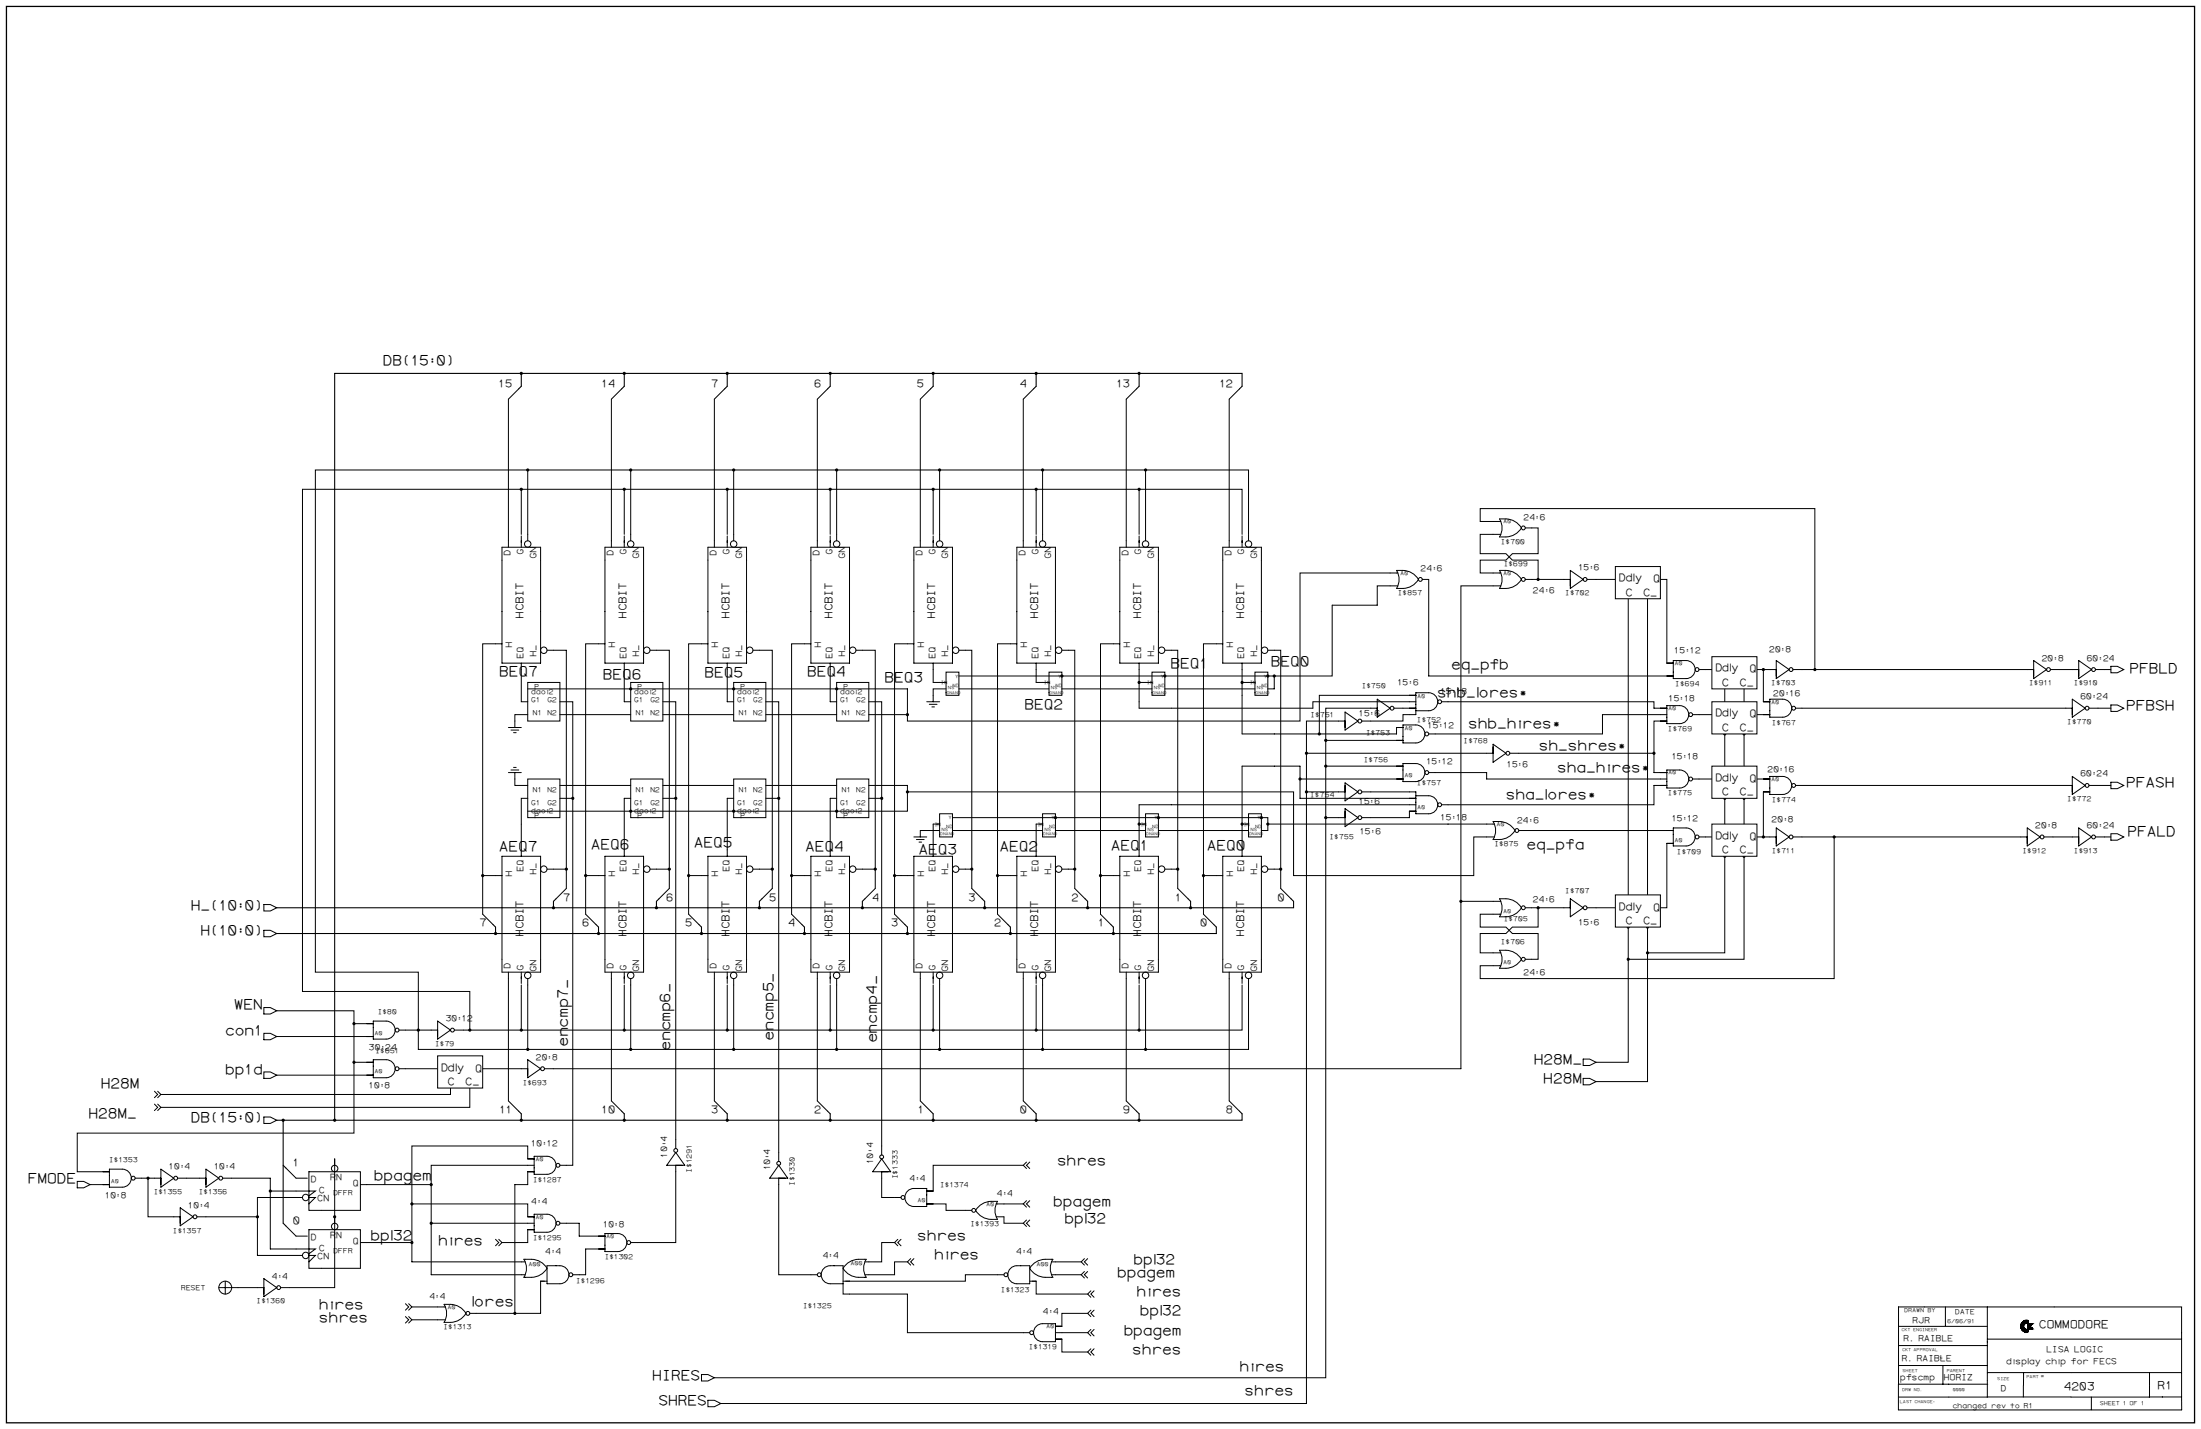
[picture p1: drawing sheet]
<svg xmlns="http://www.w3.org/2000/svg" width="1189mm" height="772mm" viewBox="0 0 1189 772" stroke-linecap="round" stroke-linejoin="round" font-family="sans-serif">
<path d="M3 3h1182v765h-1182z" fill="#fff" stroke="#fff" stroke-width=".54"/>
<path d="M3 3h1182v765h-1182z" fill="none" stroke="#000" stroke-width=".7"/>
<g fill="#000" stroke="#000" stroke-width=".54">
<circle cx="281" cy="202" r=".6"/>
<circle cx="337" cy="202" r=".6"/>
<circle cx="393" cy="202" r=".6"/>
<circle cx="448" cy="202" r=".6"/>
<circle cx="504" cy="202" r=".6"/>
<circle cx="560" cy="202" r=".6"/>
<circle cx="615" cy="202" r=".6"/>
<circle cx="285" cy="254" r=".6"/>
<circle cx="341" cy="254" r=".6"/>
<circle cx="396" cy="254" r=".6"/>
<circle cx="452" cy="254" r=".6"/>
<circle cx="507" cy="254" r=".6"/>
<circle cx="563" cy="254" r=".6"/>
<circle cx="619" cy="254" r=".6"/>
<circle cx="281" cy="264" r=".6"/>
<circle cx="337" cy="264" r=".6"/>
<circle cx="393" cy="264" r=".6"/>
<circle cx="448" cy="264" r=".6"/>
<circle cx="504" cy="264" r=".6"/>
<circle cx="560" cy="264" r=".6"/>
<circle cx="615" cy="264" r=".6"/>
<circle cx="831" cy="313" r=".6"/>
<circle cx="341" cy="372" r=".6"/>
<circle cx="396" cy="372" r=".6"/>
<circle cx="452" cy="372" r=".6"/>
<circle cx="573" cy="365" r=".6"/>
<circle cx="615" cy="368" r=".6"/>
<circle cx="629" cy="365" r=".6"/>
<circle cx="671" cy="368" r=".6"/>
<circle cx="685" cy="365" r=".6"/>
<circle cx="688" cy="365" r=".6"/>
<circle cx="952" cy="362" r=".6"/>
<circle cx="980" cy="362" r=".6"/>
<circle cx="490" cy="386" r=".6"/>
<circle cx="712" cy="396" r=".6"/>
<circle cx="716" cy="400" r=".6"/>
<circle cx="931" cy="396" r=".6"/>
<circle cx="942" cy="396" r=".6"/>
<circle cx="705" cy="407" r=".6"/>
<circle cx="716" cy="414" r=".6"/>
<circle cx="893" cy="407" r=".6"/>
<circle cx="309" cy="431" r=".6"/>
<circle cx="341" cy="438" r=".6"/>
<circle cx="365" cy="431" r=".6"/>
<circle cx="396" cy="438" r=".6"/>
<circle cx="420" cy="431" r=".6"/>
<circle cx="452" cy="438" r=".6"/>
<circle cx="476" cy="431" r=".6"/>
<circle cx="490" cy="428" r=".6"/>
<circle cx="702" cy="421" r=".6"/>
<circle cx="705" cy="428" r=".6"/>
<circle cx="931" cy="431" r=".6"/>
<circle cx="942" cy="431" r=".6"/>
<circle cx="570" cy="441" r=".6"/>
<circle cx="615" cy="445" r=".6"/>
<circle cx="626" cy="441" r=".6"/>
<circle cx="671" cy="445" r=".6"/>
<circle cx="681" cy="441" r=".6"/>
<circle cx="685" cy="445" r=".6"/>
<circle cx="716" cy="441" r=".6"/>
<circle cx="952" cy="452" r=".6"/>
<circle cx="990" cy="452" r=".6"/>
<circle cx="261" cy="473" r=".6"/>
<circle cx="306" cy="469" r=".6"/>
<circle cx="316" cy="473" r=".6"/>
<circle cx="361" cy="469" r=".6"/>
<circle cx="372" cy="473" r=".6"/>
<circle cx="417" cy="469" r=".6"/>
<circle cx="427" cy="473" r=".6"/>
<circle cx="473" cy="469" r=".6"/>
<circle cx="483" cy="473" r=".6"/>
<circle cx="525" cy="469" r=".6"/>
<circle cx="539" cy="473" r=".6"/>
<circle cx="580" cy="469" r=".6"/>
<circle cx="594" cy="473" r=".6"/>
<circle cx="636" cy="469" r=".6"/>
<circle cx="650" cy="473" r=".6"/>
<circle cx="692" cy="469" r=".6"/>
<circle cx="931" cy="462" r=".6"/>
<circle cx="942" cy="462" r=".6"/>
<circle cx="299" cy="490" r=".6"/>
<circle cx="354" cy="490" r=".6"/>
<circle cx="410" cy="490" r=".6"/>
<circle cx="466" cy="490" r=".6"/>
<circle cx="532" cy="490" r=".6"/>
<circle cx="587" cy="490" r=".6"/>
<circle cx="643" cy="490" r=".6"/>
<circle cx="789" cy="487" r=".6"/>
<circle cx="831" cy="490" r=".6"/>
<circle cx="268" cy="504" r=".6"/>
<circle cx="323" cy="504" r=".6"/>
<circle cx="379" cy="504" r=".6"/>
<circle cx="434" cy="504" r=".6"/>
<circle cx="490" cy="504" r=".6"/>
<circle cx="546" cy="504" r=".6"/>
<circle cx="601" cy="504" r=".6"/>
<circle cx="879" cy="518" r=".6"/>
<circle cx="879" cy="501" r=".6"/>
<circle cx="890" cy="501" r=".6"/>
<circle cx="890" cy="514" r=".6"/>
<circle cx="191" cy="553" r=".6"/>
<circle cx="226" cy="556" r=".6"/>
<circle cx="254" cy="556" r=".6"/>
<circle cx="281" cy="556" r=".6"/>
<circle cx="337" cy="556" r=".6"/>
<circle cx="393" cy="556" r=".6"/>
<circle cx="448" cy="556" r=".6"/>
<circle cx="504" cy="556" r=".6"/>
<circle cx="560" cy="556" r=".6"/>
<circle cx="615" cy="556" r=".6"/>
<circle cx="191" cy="574" r=".6"/>
<circle cx="285" cy="567" r=".6"/>
<circle cx="341" cy="567" r=".6"/>
<circle cx="396" cy="567" r=".6"/>
<circle cx="452" cy="567" r=".6"/>
<circle cx="507" cy="567" r=".6"/>
<circle cx="563" cy="567" r=".6"/>
<circle cx="619" cy="567" r=".6"/>
<circle cx="153" cy="605" r=".6"/>
<circle cx="181" cy="605" r=".6"/>
<circle cx="281" cy="605" r=".6"/>
<circle cx="337" cy="605" r=".6"/>
<circle cx="393" cy="605" r=".6"/>
<circle cx="448" cy="605" r=".6"/>
<circle cx="504" cy="605" r=".6"/>
<circle cx="560" cy="605" r=".6"/>
<circle cx="615" cy="605" r=".6"/>
<circle cx="80" cy="636" r=".6"/>
<circle cx="233" cy="640" r=".6"/>
<circle cx="139" cy="657" r=".6"/>
<circle cx="146" cy="643" r=".6"/>
<circle cx="181" cy="657" r=".6"/>
<circle cx="222" cy="650" r=".6"/>
<circle cx="222" cy="671" r=".6"/>
<circle cx="233" cy="660" r=".6"/>
<circle cx="278" cy="709" r=".6"/>
</g>
<g fill="none" stroke="#000" stroke-width=".54">
<path d="M275 216v76M330 216v76M386 216v76M441 216v76M497 216v76M553 216v76M608 216v76M664 216v76M285 254v35M341 254v35M396 254v35M452 254v35"/>
<path d="M507 254v35M563 254v35M619 254v35M281 264v25M337 264v25M393 264v25M448 264v25M504 264v25M560 264v25M615 264v25M671 289v-25h-508v271h91v21h-4M674 289v-35h-504v271h56v42h448v-39"/>
<path d="M806 289h-7v10h14l4 3h14v11M806 282h-7v-7h181v87M827 285h4v14h-14l-4 3h-14v7h7M751 309h-49v80h-212v-17h-205M751 316h-7v11h-25v38h-31M771 313v52h133M806 316h-17v261h-495M827 313h17M862 313h10M897 313h3v45h4M879 323v251h-17M890 323v261h-28"/>
<path d="M268 348h-7v125M299 351h7v129M323 348h-7v125M354 351h7v129M379 348h-7v125M410 351h7v129M434 348h-7v125M466 351h7v118M490 348h-7v125M521 351h4v118M546 348h-7v125M577 351h3v118"/>
<path d="M601 348h-7v125M632 351h4v118M657 348h-7v125M688 351h4v118M904 357h6a5 5 0 0 1 5 5 5 5 0 0 1-5 4h-6zM281 362v17h4M302 379h7v250h-3M337 362v17h4M358 379h7v236M393 362v17h3M414 379h6v52h-6M448 362v17h4"/>
<path d="M469 379h7v240M500 379h7M504 362v6h3M511 372h-7v7M518 365h170M518 372h48M560 362v6h3M573 372h49M615 362v6M619 368h-4v14h94v-3h52M629 372h49M671 362v6"/>
<path d="M674 368h-3v28h41M688 365v7h-3M761 375h-49v21h42v-3M782 379h111v3h4M917 362h7M931 372v142h-41M942 372v146h-63M949 362h3v17M952 362h4M973 362h122M1112 362h7M1136 362h4"/>
<path d="M275 393h6M276 394h4M277 396h2M285 386h-7v7M302 386h39M358 386h38M414 386h38M469 386h21M502 380h4M503 382h2M716 400h38M723 389h-18v369h-316"/>
<path d="M740 382h-24v362h-330M758 382h3M761 386h-3v3h-18M897 386h-32v10h-90M897 389h-4v28h4M917 386h7M949 386h3M973 382h143M1133 382h7M275 417h6M276 416h4M277 414h2"/>
<path d="M278 417v7h7M705 407h98M716 414h38M775 417h28v4h94M820 407h73M285 431h-4v31M302 431h7M302 424h39M341 431h-4v31M358 431h7M358 424h38M396 431h-3v31"/>
<path d="M414 424h38M420 431v191M452 431h-4v31M469 424h21v14h-205M469 431h7M490 428h209v45h97v-21h11M507 439h7v13h-7zM702 421h52M705 428h18M740 428h25v11h6a5 5 0 0 0 5-5 5 5 0 0 0-5-4h-6M765 438h-4v3h-21M765 431h-63v-17h-31v48"/>
<path d="M765 434h-150v28M897 424h-4v10h-115M917 421h7M949 421h3M952 428v24M973 424h143M1133 424h7M497 448h10M507 445h-3v17M514 441h171v7h-4M514 448h49M560 445v17"/>
<path d="M570 448h49M626 448h48M685 445h122M716 441h7M806 444h4a10 10 0 0 1 8 4 10 10 0 0 1-8 5h-4a9 9 0 0 0 0-9zM820 448h80M900 455v35h-3M921 452h3M949 452h7M973 452h17M1091 452h-101v76h-191v-7h7M1109 452h10"/>
<path d="M1136 452h4M261 473v21M261 473h10M271 462h21v63h-21zM295 469h11M316 473h11M316 473v21M327 462h21v63h-21zM351 469h10M372 473h10M372 473v21M382 462h21v63h-21z"/>
<path d="M407 469h10M427 473h11M427 473v21M438 462h21v63h-21zM462 469h11M473 469v11M483 473h10M483 473v21M493 462h21v63h-21zM518 469h7v11M539 473h10M539 473v21"/>
<path d="M549 462h21v63h-21zM573 469h7M580 469v11M594 473h11M594 473v21M605 462h21v63h-21zM629 469h7M636 469v11M650 473h10M650 473v21M660 462h21v63h-21zM685 469h7"/>
<path d="M692 469v11M789 487h17M806 494h-7v7h14l4 3h14v14h-4M827 490h17M831 490v11h-14l-4 3h-14v10h7M862 490h10M275 525v69M281 525v6M281 532v24M285 528v39M330 525v69M337 525v6"/>
<path d="M337 532v24M341 528v39M386 525v69M393 525v6M393 532v24M396 528v39M441 525v69M448 525v6M448 532v24M452 528v39M497 525v69M504 525v6"/>
<path d="M504 532v24M507 528v39M553 525v69M560 525v6M560 532v24M563 528v39M608 525v69M615 525v6M615 532v24M619 528v39M664 525v69M671 532v24h-417"/>
<path d="M671 525v6M149 546h42v66h-149v21h14M149 560h49M191 553h7M219 556h14M191 574h7M219 577h17M261 577h24M285 572l7 5-7 5zM149 580h49M243 587v4h-156M254 587v11h-167"/>
<path d="M49 640h7M76 636h4M83 636h-3v21h14M101 636h7M125 636h21v38h14M181 626v69h-25M198 640h35M285 626v-7h-63v62h59M285 629h-52v59h48M285 633v7h-7v69M365 633v38h-21M420 640v48h18"/>
<path d="M476 636v11h7M553 629h-49v14M111 657h28M146 643h14M160 647h-21v31h21M222 650h63v7M504 650h7v3h10M542 657v3h11M542 650h11M198 671h24M233 660h52M285 664v7h-14"/>
<path d="M306 660h7v7h10M323 674h-7v14h-3M483 671h-7v10h-7M129 695h10M292 692v17h-35M459 699h31v21h63M490 681h-7v7h-14M539 688h-18v4h-62M560 692v7h27M570 681h14M570 688h14M222 706h14"/>
<path d="M222 713h14M573 720h14M587 709h-14v7M1025 706h153v55h-153zM1025 716h48M1050 706v10M1073 706v48M1091 716h2v3v-2v2v-2l2 1v1h-1h-1v-1l1 1M1091 715l1 2v-2v3v-4v4M1091 717l1-2v3v-3v3v-4v4M1092 718v-4v4M1092 716v-2v4"/>
<path d="M1092 714v4M1092 714h1l-1 4 1-4-1 5 1-3v3v-2v2v-2v2v-2v2v-2v2l1-1v1v-1v1v-1v1v-1v1v-1l1 1v-1v1v-1v1v-1v1v-1l-1 1v-1v1v-1v1v-1M1093 713l-1 6v-5v5v-1v-4v4M1093 717v2v-2v2v-1l1 1v-1v1v-1v1v-1v1v-1v1l1-1v1M1093 713l-2 2 1 1v-1v2l1 2-1-2M1093 713v2M1093 715v-2v3M1093 715v-2v2M1094 715l-1-2v2M1094 714h.1M1094 718h1M1095 713v1v-1v1v-1v1v-1v1h-1v-1v1l1-1v1l-1-1v1v-1v1v-1v1v-1v1v-1l-1 2"/>
<path d="M1095 713v1M1095 713v1v-1l-1 1v-1v1v-1v1v-1v2l-1-2v2v-2v2l2-1M1095 715h3l-2 1h-1zM1095 716h1l2 1h-3zM1095 713a3 3 0 0 0-4 3 3 3 0 0 0 4 3M1095 714a1.7 1.7 0 0 0-2 2 1.7 1.7 0 0 0 2 2v1M1095 713h-2v2v-2v3v-2v5M1095 715h2M1095 717h3M1095 715v1M1096 715v1M1096 716v1v-1v1v-1l-1 1v-1v1"/>
<path d="M1096 716v1v-1v1h1M1096 715v1h1M1096 715h2l-1 1M1096 716l-1 1h2h-2h2h-2h3h-1M1096 715v1h-1h2M1097 715v1M1097 715h-2M1097 715h.1M1098 715h.1M573 723v7h14M1025 726h48M1025 737h48"/>
<path d="M1049 737v10M1073 723h105M1025 747h48M1073 741h105M1093 741v13M1129 754v7M1161 741v13M1178 754h-153"/>
<circle cx="916" cy="362" r="1"/>
<circle cx="777" cy="434" r="1"/>
<circle cx="819" cy="448" r="1"/>
<circle cx="294" cy="469" r="1.7"/>
<circle cx="349" cy="469" r="1.7"/>
<circle cx="405" cy="469" r="1.7"/>
<circle cx="460" cy="469" r="1.7"/>
<circle cx="516" cy="469" r="1.7"/>
<circle cx="572" cy="469" r="1.7"/>
<circle cx="627" cy="469" r="1.7"/>
<circle cx="683" cy="469" r="1.7"/>
<circle cx="285" cy="527" r="1.7"/>
<circle cx="341" cy="527" r="1.7"/>
<circle cx="396" cy="527" r="1.7"/>
<circle cx="452" cy="527" r="1.7"/>
<circle cx="507" cy="527" r="1.7"/>
<circle cx="563" cy="527" r="1.7"/>
<circle cx="619" cy="527" r="1.7"/>
<circle cx="674" cy="527" r="1.7"/>
<circle cx="293" cy="577" r="1"/>
</g>
<g fill="none" stroke="#000" stroke-width=".58">
<path d="M281 202v7M337 202v7M393 202v7M448 202v7M504 202v7M560 202v7M615 202v7M671 209v-7h-490v403M299 487v3M354 487v3M410 487v3M466 487v3"/>
<path d="M532 487v3M587 487v3M643 487v3M699 487v3h-550M268 501v3M323 501v3M379 501v3M434 501v3M490 501v3M546 501v3M601 501v3M657 501v3h-508"/>
<path d="M149 605h32M153 605v55M281 601v4M337 601v4M393 601v4M448 601v4M504 601v4M560 601v4M615 601v4M671 601v4h-490"/>
</g>
<path d="M924 355h25v17h-25z" fill="#fff" stroke="#000" stroke-width=".54"/>
<g fill="none" stroke="#000" stroke-width=".54">
<path d="M327 295h21v63h-21zM330 292v3M337 289v6M341 289v3M382 295h21v63h-21zM386 292v3M393 289v6M396 289v3M438 295h21v63h-21zM441 292v3M448 289v6M452 289v3"/>
<path d="M605 295h21v63h-21zM608 292v3M615 289v6M619 289v3M660 295h21v63h-21zM664 292v3M671 289v6M674 289v3M806 282h4M806 289h4M810 280h3a10 10 0 0 1 9 5 10 10 0 0 1-9 5h-3a9 9 0 0 0 0-10zM824 285h3"/>
<path d="M751 309h4M751 316h4M754 308h4a10 10 0 0 1 8 5 10 10 0 0 1-8 5h-4a9 9 0 0 0 0-10zM768 313h3M806 309h4M806 316h4M810 308h3a10 10 0 0 1 9 5 10 10 0 0 1-9 5h-3a9 9 0 0 0 0-10zM824 313h3M323 348h4M337 358v4M351 351h3M379 348h3"/>
<path d="M393 358v4M407 351h3M434 348h4M448 358v4M462 351h4M601 348h4M615 358v4M629 351h3M657 348h3M671 358v4M685 351h3M761 375h4"/>
<path d="M761 379h4M778 379h4M761 382h4M765 384h6a5 5 0 0 0 5-5 5 5 0 0 0-5-5h-6v12h-4M379 742h3l4 2-4 2h-3zM382 756h4l3 2-3 2h-4z"/>
<circle cx="341" cy="294" r="1.7"/>
<circle cx="396" cy="294" r="1.7"/>
<circle cx="452" cy="294" r="1.7"/>
<circle cx="619" cy="294" r="1.7"/>
<circle cx="674" cy="294" r="1.7"/>
<circle cx="823" cy="285" r="1"/>
<circle cx="767" cy="313" r="1"/>
<circle cx="823" cy="313" r="1"/>
<circle cx="349" cy="351" r="1.7"/>
<circle cx="405" cy="351" r="1.7"/>
<circle cx="460" cy="351" r="1.7"/>
<circle cx="627" cy="351" r="1.7"/>
<circle cx="683" cy="351" r="1.7"/>
<circle cx="777" cy="379" r="1"/>
</g>
<path d="M872 306h25v17h-25z" fill="#fff" stroke="#000" stroke-width=".54"/>
<g fill="none" stroke="#000" stroke-width=".54">
<path d="M271 295h21v63h-21zM275 292v3M281 289v6M285 289v3M493 295h21v63h-21zM497 292v3M504 289v6M507 289v3M549 295h21v63h-21zM553 292v3M560 289v6M563 289v3"/>
<path d="M844 313h4M848 308l7 5-7 5zM857 313h5M268 348h3M281 358v4M295 351h4M490 348h3M504 358v4M518 351h3M546 348h3M560 358v4M573 351h4"/>
<path d="M959 357l7 5-7 4zM956 362h3M968 362h5M803 407h3M806 402l7 5-7 5zM815 407h5M806 494h4M806 487h4M810 485h3a10 10 0 0 1 9 5 10 10 0 0 1-9 5h-3a9 9 0 0 0 0-10zM824 490h3M844 490h4M848 485l7 5-7 5z"/>
<path d="M857 490h5M806 514h4M810 513h3a10 10 0 0 1 9 5 10 10 0 0 1-9 5h-3a9 9 0 0 0 0-10zM824 518h3M806 521h4M275 594l5 6M330 594l6 6M386 594l5 6M441 594l6 6M497 594l6 6M553 594l5 6M608 594l6 6"/>
<path d="M664 594l5 6M142 603h4l3 2-3 2h-4z"/>
<circle cx="285" cy="294" r="1.7"/>
<circle cx="507" cy="294" r="1.7"/>
<circle cx="563" cy="294" r="1.7"/>
<circle cx="856" cy="313" r="1"/>
<circle cx="294" cy="351" r="1.7"/>
<circle cx="516" cy="351" r="1.7"/>
<circle cx="572" cy="351" r="1.7"/>
<circle cx="967" cy="362" r="1"/>
<circle cx="814" cy="407" r="1"/>
<circle cx="823" cy="490" r="1"/>
<circle cx="856" cy="490" r="1"/>
<circle cx="823" cy="518" r="1"/>
</g>
<path d="M280 600l1 1M336 600l1 1M391 600l2 1M447 600l1 1M503 600l1 1M558 600l2 1M614 600l1 1M669 600l2 1" fill="none" stroke="#000" stroke-width=".58"/>
<path d="M872 483h25v18h-25z" fill="#fff" stroke="#000" stroke-width=".54"/>
<g fill="none" stroke="#000" stroke-width=".54">
<path d="M900 455h4M900 448h4M904 447h6a5 5 0 0 1 5 5 5 5 0 0 1-5 5h-6zM917 452h4"/>
<circle cx="916" cy="452" r="1"/>
</g>
<path d="M924 445h25v17h-25z" fill="#fff" stroke="#000" stroke-width=".54"/>
<g fill="none" stroke="#000" stroke-width=".54">
<path d="M1098 357l7 5-7 4zM1122 357l7 5-7 4zM341 368h17v21h-17zM396 368h18v21h-18zM452 368h17v21h-17zM507 368h4M511 363h7v12h-7zM563 368h3M566 363h7v12h-7zM619 368h3M622 363h7v12h-7zM674 368h4"/>
<path d="M678 363h7v12h-7zM1095 362h3M1107 362h5M1119 362h3M1132 362h4M897 382h3M897 389h3M897 386h3M900 381h7a5 5 0 0 1 5 5 5 5 0 0 1-5 5h-7zM914 386h3M285 421h17v20h-17zM341 421h17v20h-17z"/>
<path d="M396 421h18v20h-18zM452 421h17v20h-17zM563 439h7v13h-7zM619 439h7v13h-7zM674 439h7v13h-7zM493 452h7M495 453h4M496 455h2M497 448v4M560 445h3M615 445h4M671 445h3"/>
<path d="M956 452h3M959 447l7 5-7 5zM968 452h5M1091 452h4M1095 447l7 5-7 5zM1104 452h5M1119 452h3M1122 447l7 5-7 5zM1132 452h4M1140 450h3l4 2-4 2h-3zM580 480l6 5M636 480l6 5"/>
<path d="M692 480l5 5M483 494l6 5M539 494l5 5M594 494l6 5M650 494l5 5M198 560h4M198 553h4M202 551h7a5 5 0 0 1 4 5 5 5 0 0 1-4 5h-7zM215 556h4M233 556h3M236 551l7 5-7 5zM245 556h5"/>
<path d="M855 572h3l4 2-4 1h-3zM855 582h3l4 2-4 2h-3zM118 695h11M122 692v7"/>
<circle cx="1106" cy="362" r="1"/>
<circle cx="1130" cy="362" r="1"/>
<circle cx="913" cy="386" r="1"/>
<circle cx="967" cy="452" r="1"/>
<circle cx="1103" cy="452" r="1"/>
<circle cx="1130" cy="452" r="1"/>
<circle cx="214" cy="556" r="1"/>
<circle cx="244" cy="556" r="1"/>
<circle cx="122" cy="695" r="3"/>
</g>
<path d="M489 499l1 2M544 499l2 2M586 485l1 2M600 499l1 2M642 485l1 2M655 499l2 2M697 485l2 2" fill="none" stroke="#000" stroke-width=".58"/>
<path d="M924 379h25v17h-25z" fill="#fff" stroke="#000" stroke-width=".54"/>
<path d="M433 499l1 2M530 485l2 2" fill="none" stroke="#000" stroke-width=".58"/>
<path d="M525 480l5 5M427 494l6 5" fill="none" stroke="#000" stroke-width=".54"/>
<path d="M924 414h25v17h-25z" fill="#fff" stroke="#000" stroke-width=".54"/>
<path d="M266 499l2 2M300 485l-1 2M322 499l1 2M356 485l-2 2M377 499l2 2M411 485l-1 2M467 485l-1 2" fill="none" stroke="#000" stroke-width=".58"/>
<g fill="none" stroke="#000" stroke-width=".54">
<path d="M285 368h17v21h-17zM306 480l-6 5M361 480l-5 5M417 480l-6 5M473 480l-6 5M261 494l5 5M316 494l6 5M372 494l5 5M142 558h4l3 2-3 1h-4zM142 544h4l3 2-3 1h-4zM365 615v5M365 622l5 7h-10z"/>
<path d="M365 629v4M268 669l1 2-1 2M269 669l2 2-2 2"/>
<circle cx="365" cy="621" r="1"/>
</g>
<path d="M236 570h25v17h-25z" fill="#fff" stroke="#000" stroke-width=".54"/>
<g fill="none" stroke="#000" stroke-width=".54">
<path d="M280 210l-5 6M336 210l-6 6M391 210l-5 6M447 210l-6 6M503 210l-6 6M558 210l-5 6M614 210l-6 6M669 210l-5 6M1140 360h3l4 2-4 1h-3zM744 377l7 5-7 5zM952 379h4M956 377h7a5 5 0 0 1 4 5 5 5 0 0 1-4 5h-7z"/>
<path d="M1119 377l7 5-7 5zM723 389h3M726 384l7 5-7 5zM735 389h5M740 382h4M753 382h5M754 393h4M754 400h4M758 391h7a5 5 0 0 1 4 5 5 5 0 0 1-4 5h-7zM771 396h4M952 386h4M970 382h3"/>
<path d="M1116 382h3M1128 382h5M1140 381h3l4 1-4 2h-3zM754 414h4M758 412h7a5 5 0 0 1 4 5 5 5 0 0 1-4 5h-7zM771 417h4M897 417h3M900 416h7a5 5 0 0 1 5 5 5 5 0 0 1-5 4h-7zM956 419h7a5 5 0 0 1 4 5 5 5 0 0 1-4 5h-7zM1119 419l7 5-7 5zM723 428h3M726 423l7 5-7 4z"/>
<path d="M726 437l7 4-7 5zM735 428h5M754 421h4M897 421h3M897 424h3M914 421h3M952 428h4M952 421h4M970 424h3M1116 424h3M1128 424h5M1140 422h3l4 2-4 2h-3z"/>
<path d="M723 441h3M735 441h5M142 488h4l3 2-3 2h-4zM142 502h4l3 2-3 2h-4zM142 579h4l3 1-3 2h-4zM198 574h4M202 572h7a5 5 0 0 1 4 5 5 5 0 0 1-4 5h-7zM215 577h4M83 596l2 2-2 2M83 589l2 2-2 2M85 596l2 2-2 2M85 589l2 2-2 2"/>
<path d="M198 580h4M476 619v5M42 638h3l4 2-4 1h-3zM56 633h3M56 640h3M59 631h7a5 5 0 0 1 5 5 5 5 0 0 1-5 5h-7zM73 636h3M83 636h4M87 631l7 5-7 5zM96 636h5M108 636h3M111 631l7 5-7 5z"/>
<path d="M120 636h5M154 631l6 5h6M167 633h28v20h-28zM181 626v3M195 640h3M285 626h3M285 633h3M285 629h3M288 624h7a5 5 0 0 1 5 5 5 5 0 0 1-5 5h-7zM302 629h4M420 629l5 7h-9zM420 622v5"/>
<path d="M420 636v4M476 626l5 7h-10zM476 633v3M554 627l-1 2 1 2M556 627l-2 2 2 2M94 657h3M97 652l7 5-7 5zM106 657h5M160 643h10l-3 3M160 647h3M167 647h3l-3 3M181 657v3"/>
<path d="M285 657h3M288 656h7a5 5 0 0 1 5 4 5 5 0 0 1-5 5h-7zM483 647h4M490 643l3-1h7v9h-7a5 5 0 0 1-4-3 5 5 0 0 1 1-5zM500 650h4M500 643h4M521 653h4M528 652a10 10 0 0 1 7-3h4a9 9 0 0 0 0 9h-4a10 10 0 0 1-8-5zM538 650h4M538 657h4M554 659l-1 1 1 2M554 648l-1 2 1 2"/>
<path d="M556 659l-2 1 2 2M556 648l-2 2 2 2M154 662l6 5h6M160 674h10l-3 3M160 678h3M167 678h3l-3 3M167 664h28v21h-28zM195 671h3M283 680h4a10 10 0 0 1 8 5 10 10 0 0 1-8 5h-4a9 9 0 0 0 0-10zM285 664h3M285 660h3M302 660h4"/>
<path d="M323 667h4M323 674h4M327 666h7a5 5 0 0 1 4 5 5 5 0 0 1-4 5h-7zM341 671h3M485 669l-2 2 2 2M487 669l-2 2 2 2M492 680l-2 1 2 2M493 680l-1 1 1 2M586 680l-2 1 2 2M587 680l-1 1 1 2M139 695h3M142 690l7 5-7 5z"/>
<path d="M152 695h4M281 681h3M281 688h3M292 692h3M295 683h7a5 5 0 0 1 5 5 5 5 0 0 1-5 5h-7zM309 688h4M438 688h3M445 685l2-2h8v10h-7a5 5 0 0 1-4-3 5 5 0 0 1 1-5zM455 693v6h4M455 692h4M456 683a10 10 0 0 1 8-3h4a9 9 0 0 0 0 10h-4a10 10 0 0 1-9-5zM467 681h2"/>
<path d="M467 688h2M539 688h3M546 685l2-2h8v10h-7a5 5 0 0 1-4-3 5 5 0 0 1 1-5zM556 692h4M557 683a10 10 0 0 1 7-3h5a9 9 0 0 0 0 10h-5a10 10 0 0 1-8-5zM568 681h2M568 688h2M586 687l-2 1 2 2M587 687l-1 1 1 2M589 697l-2 2 2 1M591 697l-2 2 2 1M219 704l2 2-2 1"/>
<path d="M219 711l2 2-2 1M221 704l1 2-1 1M221 711l1 2-1 1M236 706h4M236 713h4M240 704h3a10 10 0 0 1 9 5 10 10 0 0 1-9 5h-3a9 9 0 0 0 0-10zM254 709h3M553 720h3M559 716l3-1h8v9h-7a5 5 0 0 1-4-2 5 5 0 0 1 0-6zM570 716h3M570 720h3M589 718l-2 2 2 1"/>
<path d="M589 707l-2 2 2 2M591 718l-2 2 2 1M591 707l-2 2 2 2M570 723h3M589 728l-2 2 2 2M591 728l-2 2 2 2"/>
<circle cx="734" cy="389" r="1"/>
<circle cx="752" cy="382" r="1"/>
<circle cx="770" cy="396" r="1"/>
<circle cx="969" cy="382" r="1"/>
<circle cx="1127" cy="382" r="1"/>
<circle cx="770" cy="417" r="1"/>
<circle cx="734" cy="428" r="1"/>
<circle cx="913" cy="421" r="1"/>
<circle cx="969" cy="424" r="1"/>
<circle cx="1127" cy="424" r="1"/>
<circle cx="734" cy="441" r="1"/>
<circle cx="214" cy="577" r="1"/>
<circle cx="72" cy="636" r="1"/>
<circle cx="95" cy="636" r="1"/>
<circle cx="119" cy="636" r="1"/>
<circle cx="181" cy="631" r="1.7"/>
<circle cx="301" cy="629" r="1"/>
<circle cx="420" cy="628" r="1"/>
<circle cx="476" cy="625" r="1"/>
<circle cx="105" cy="657" r="1"/>
<circle cx="165" cy="647" r="1.7"/>
<circle cx="488" cy="647" r="1"/>
<circle cx="526" cy="653" r="1"/>
<circle cx="165" cy="678" r="1.7"/>
<circle cx="181" cy="662" r="1.7"/>
<circle cx="301" cy="660" r="1"/>
<circle cx="340" cy="671" r="1"/>
<circle cx="150" cy="695" r="1"/>
<circle cx="308" cy="688" r="1"/>
<circle cx="442" cy="688" r="1"/>
<circle cx="543" cy="688" r="1"/>
<circle cx="253" cy="709" r="1"/>
<circle cx="557" cy="720" r="1"/>
</g>
<path d="M281 209l-1 1M337 209l-1 1M393 209l-2 1M448 209l-1 1M504 209l-1 1M560 209l-2 1M615 209l-1 1M671 209l-2 1M153 629l1 2M153 660l1 2" fill="none" stroke="#000" stroke-width=".58"/>
<g font-size="7.7">
<text x="207" y="197">DB(15:0)</text>
<text x="686" y="360">BEQ0</text>
<text x="269" y="365">BEQ7</text>
<text x="380" y="366">BEQ5</text>
<text x="436" y="365">BEQ4</text>
<text x="632" y="360">BEQ1</text>
<text x="783" y="361">eq_pfb</text>
<text x="1150" y="363">PFBLD</text>
<text x="325" y="367">BEQ6</text>
<text x="477" y="368">BEQ3</text>
<text x="776" y="376">shb_lores*</text>
<text x="553" y="383">BEQ2</text>
<text x="1148" y="383">PFBSH</text>
<text x="793" y="393">shb_hires*</text>
<text x="831" y="405">sh_shres*</text>
<text x="841" y="417">sha_hires*</text>
<text x="1148" y="425">PFASH</text>
<text x="813" y="431">sha_lores*</text>
<text x="1149" y="452">PFALD</text>
<text x="269" y="459">AEQ7</text>
<text x="319" y="459">AEQ6</text>
<text x="374" y="457">AEQ5</text>
<text x="435" y="459">AEQ4</text>
<text x="496" y="461">AEQ3</text>
<text x="540" y="459">AEQ2</text>
<text x="600" y="459">AEQ1</text>
<text x="652" y="459">AEQ0</text>
<text x="824" y="458">eq_pfa</text>
<text x="103" y="491">H_(10:0)</text>
<text x="108" y="505">H(10:0)</text>
<text x="126" y="545">WEN</text>
<text x="121" y="559">con1</text>
<text x="417" y="562" transform="rotate(-90 417 562)">encmp5_</text>
<text x="473" y="563" transform="rotate(-90 473 563)">encmp4_</text>
<text x="307" y="565" transform="rotate(-90 307 565)">encmp7_</text>
<text x="362" y="567" transform="rotate(-90 362 567)">encmp6_</text>
<text x="828" y="574">H28M_</text>
<text x="121" y="580">bp1d</text>
<text x="54" y="588">H28M</text>
<text x="833" y="585">H28M</text>
<text x="48" y="604">H28M_</text>
<text x="103" y="606">DB(15:0)</text>
<text x="571" y="629">shres</text>
<text x="15" y="639">FMODE</text>
<text x="202" y="637">bpagem</text>
<text x="569" y="651">bpagem</text>
<text x="575" y="661">bpl32</text>
<text x="200" y="669">bpl32</text>
<text x="495" y="670">shres</text>
<text x="236" y="672">hires</text>
<text x="504" y="680">hires</text>
<text x="612" y="682">bpl32</text>
<text x="603" y="689">bpagem</text>
<text x="614" y="700">hires</text>
<text x="172" y="707">hires</text>
<text x="254" y="705">lores</text>
<text x="172" y="714">shres</text>
<text x="615" y="710">bpl32</text>
<text x="607" y="721">bpagem</text>
<text x="611" y="731">shres</text>
<text x="669" y="740">hires</text>
<text x="352" y="745">HIRES</text>
<text x="672" y="753">shres</text>
<text x="355" y="759">SHRES</text>
</g>
<g font-size="6.2">
<text x="1101" y="717">COMMODORE</text>
<text x="1114" y="751">4203</text>
<text x="1165" y="750">R1</text>
</g>
<g font-size="5.8">
<text x="269" y="209">15</text>
<text x="325" y="209">14</text>
<text x="384" y="209">7</text>
<text x="439" y="209">6</text>
<text x="495" y="209">5</text>
<text x="551" y="209">4</text>
<text x="603" y="209">13</text>
<text x="658" y="209">12</text>
<text x="874" y="314">Ddly</text>
<text x="892" y="314">Q</text>
<text x="877" y="322">C</text>
<text x="887" y="322">C_</text>
<text x="282" y="334" transform="rotate(-90 282 334)">HCBIT</text>
<text x="338" y="334" transform="rotate(-90 338 334)">HCBIT</text>
<text x="394" y="334" transform="rotate(-90 394 334)">HCBIT</text>
<text x="449" y="334" transform="rotate(-90 449 334)">HCBIT</text>
<text x="505" y="334" transform="rotate(-90 505 334)">HCBIT</text>
<text x="560" y="334" transform="rotate(-90 560 334)">HCBIT</text>
<text x="616" y="334" transform="rotate(-90 616 334)">HCBIT</text>
<text x="672" y="334" transform="rotate(-90 672 334)">HCBIT</text>
<text x="926" y="362">Ddly</text>
<text x="945" y="363">Q</text>
<text x="930" y="370">C</text>
<text x="939" y="370">C_</text>
<text x="926" y="387">Ddly</text>
<text x="945" y="387">Q</text>
<text x="930" y="395">C</text>
<text x="939" y="395">C_</text>
<text x="926" y="422">Ddly</text>
<text x="945" y="422">Q</text>
<text x="930" y="429">C</text>
<text x="939" y="429">C_</text>
<text x="926" y="453">Ddly</text>
<text x="945" y="453">Q</text>
<text x="930" y="461">C</text>
<text x="939" y="461">C_</text>
<text x="304" y="486">7</text>
<text x="360" y="486">6</text>
<text x="415" y="486">5</text>
<text x="471" y="486">4</text>
<text x="523" y="486">3</text>
<text x="578" y="486">2</text>
<text x="634" y="486">1</text>
<text x="690" y="486">0</text>
<text x="874" y="491">Ddly</text>
<text x="892" y="492">Q</text>
<text x="259" y="500">7</text>
<text x="314" y="500">6</text>
<text x="370" y="500">5</text>
<text x="425" y="500">4</text>
<text x="481" y="500">3</text>
<text x="537" y="500">2</text>
<text x="593" y="500">1</text>
<text x="648" y="500">0</text>
<text x="877" y="499">C</text>
<text x="887" y="499">C_</text>
<text x="282" y="506" transform="rotate(-90 282 506)">HCBIT</text>
<text x="338" y="506" transform="rotate(-90 338 506)">HCBIT</text>
<text x="394" y="506" transform="rotate(-90 394 506)">HCBIT</text>
<text x="449" y="506" transform="rotate(-90 449 506)">HCBIT</text>
<text x="505" y="506" transform="rotate(-90 505 506)">HCBIT</text>
<text x="560" y="506" transform="rotate(-90 560 506)">HCBIT</text>
<text x="616" y="506" transform="rotate(-90 616 506)">HCBIT</text>
<text x="672" y="506" transform="rotate(-90 672 506)">HCBIT</text>
<text x="238" y="578">Ddly</text>
<text x="256" y="579">Q</text>
<text x="242" y="586">C</text>
<text x="251" y="586">C_</text>
<text x="270" y="601">11</text>
<text x="325" y="601">10</text>
<text x="384" y="601">3</text>
<text x="439" y="601">2</text>
<text x="495" y="601">1</text>
<text x="551" y="601">0</text>
<text x="606" y="601">9</text>
<text x="662" y="601">8</text>
<text x="158" y="630">1</text>
<text x="158" y="661">0</text>
</g>
<g font-size="4.8">
<text x="282" y="300" transform="rotate(-90 282 300)">G</text>
<text x="338" y="300" transform="rotate(-90 338 300)">G</text>
<text x="394" y="300" transform="rotate(-90 394 300)">G</text>
<text x="449" y="300" transform="rotate(-90 449 300)">G</text>
<text x="505" y="300" transform="rotate(-90 505 300)">G</text>
<text x="561" y="300" transform="rotate(-90 561 300)">G</text>
<text x="616" y="300" transform="rotate(-90 616 300)">G</text>
<text x="672" y="300" transform="rotate(-90 672 300)">G</text>
<text x="276" y="300" transform="rotate(-90 276 300)">D</text>
<text x="289" y="302" transform="rotate(-90 289 302)">GN</text>
<text x="331" y="300" transform="rotate(-90 331 300)">D</text>
<text x="345" y="302" transform="rotate(-90 345 302)">GN</text>
<text x="387" y="300" transform="rotate(-90 387 300)">D</text>
<text x="401" y="302" transform="rotate(-90 401 302)">GN</text>
<text x="442" y="300" transform="rotate(-90 442 300)">D</text>
<text x="456" y="302" transform="rotate(-90 456 302)">GN</text>
<text x="498" y="300" transform="rotate(-90 498 300)">D</text>
<text x="512" y="302" transform="rotate(-90 512 302)">GN</text>
<text x="554" y="300" transform="rotate(-90 554 300)">D</text>
<text x="567" y="302" transform="rotate(-90 567 302)">GN</text>
<text x="609" y="300" transform="rotate(-90 609 300)">D</text>
<text x="623" y="302" transform="rotate(-90 623 302)">GN</text>
<text x="665" y="300" transform="rotate(-90 665 300)">D</text>
<text x="679" y="302" transform="rotate(-90 679 302)">GN</text>
<text x="276" y="350" transform="rotate(-90 276 350)">H</text>
<text x="332" y="350" transform="rotate(-90 332 350)">H</text>
<text x="388" y="350" transform="rotate(-90 388 350)">H</text>
<text x="443" y="350" transform="rotate(-90 443 350)">H</text>
<text x="499" y="350" transform="rotate(-90 499 350)">H</text>
<text x="554" y="350" transform="rotate(-90 554 350)">H</text>
<text x="610" y="350" transform="rotate(-90 610 350)">H</text>
<text x="666" y="350" transform="rotate(-90 666 350)">H</text>
<text x="282" y="356" transform="rotate(-90 282 356)">EQ</text>
<text x="289" y="355" transform="rotate(-90 289 355)">H_</text>
<text x="338" y="356" transform="rotate(-90 338 356)">EQ</text>
<text x="345" y="355" transform="rotate(-90 345 355)">H_</text>
<text x="394" y="356" transform="rotate(-90 394 356)">EQ</text>
<text x="401" y="355" transform="rotate(-90 401 355)">H_</text>
<text x="449" y="356" transform="rotate(-90 449 356)">EQ</text>
<text x="456" y="355" transform="rotate(-90 456 355)">H_</text>
<text x="505" y="356" transform="rotate(-90 505 356)">EQ</text>
<text x="512" y="355" transform="rotate(-90 512 355)">H_</text>
<text x="561" y="356" transform="rotate(-90 561 356)">EQ</text>
<text x="567" y="355" transform="rotate(-90 567 355)">H_</text>
<text x="616" y="356" transform="rotate(-90 616 356)">EQ</text>
<text x="623" y="355" transform="rotate(-90 623 355)">H_</text>
<text x="672" y="356" transform="rotate(-90 672 356)">EQ</text>
<text x="679" y="355" transform="rotate(-90 679 355)">H_</text>
<text x="276" y="474" transform="rotate(-90 276 474)">H</text>
<text x="282" y="471" transform="rotate(-90 282 471)">EQ</text>
<text x="289" y="472" transform="rotate(-90 289 472)">H_</text>
<text x="332" y="474" transform="rotate(-90 332 474)">H</text>
<text x="338" y="471" transform="rotate(-90 338 471)">EQ</text>
<text x="345" y="472" transform="rotate(-90 345 472)">H_</text>
<text x="388" y="474" transform="rotate(-90 388 474)">H</text>
<text x="394" y="471" transform="rotate(-90 394 471)">EQ</text>
<text x="401" y="472" transform="rotate(-90 401 472)">H_</text>
<text x="443" y="474" transform="rotate(-90 443 474)">H</text>
<text x="449" y="471" transform="rotate(-90 449 471)">EQ</text>
<text x="456" y="472" transform="rotate(-90 456 472)">H_</text>
<text x="499" y="474" transform="rotate(-90 499 474)">H</text>
<text x="505" y="471" transform="rotate(-90 505 471)">EQ</text>
<text x="512" y="472" transform="rotate(-90 512 472)">H_</text>
<text x="554" y="474" transform="rotate(-90 554 474)">H</text>
<text x="561" y="471" transform="rotate(-90 561 471)">EQ</text>
<text x="567" y="472" transform="rotate(-90 567 472)">H_</text>
<text x="610" y="474" transform="rotate(-90 610 474)">H</text>
<text x="616" y="471" transform="rotate(-90 616 471)">EQ</text>
<text x="623" y="472" transform="rotate(-90 623 472)">H_</text>
<text x="666" y="474" transform="rotate(-90 666 474)">H</text>
<text x="672" y="471" transform="rotate(-90 672 471)">EQ</text>
<text x="679" y="472" transform="rotate(-90 679 472)">H_</text>
<text x="276" y="523" transform="rotate(-90 276 523)">D</text>
<text x="282" y="524" transform="rotate(-90 282 524)">G</text>
<text x="289" y="525" transform="rotate(-90 289 525)">GN</text>
<text x="331" y="523" transform="rotate(-90 331 523)">D</text>
<text x="338" y="524" transform="rotate(-90 338 524)">G</text>
<text x="345" y="525" transform="rotate(-90 345 525)">GN</text>
<text x="387" y="523" transform="rotate(-90 387 523)">D</text>
<text x="394" y="524" transform="rotate(-90 394 524)">G</text>
<text x="401" y="525" transform="rotate(-90 401 525)">GN</text>
<text x="442" y="523" transform="rotate(-90 442 523)">D</text>
<text x="449" y="524" transform="rotate(-90 449 524)">G</text>
<text x="456" y="525" transform="rotate(-90 456 525)">GN</text>
<text x="498" y="523" transform="rotate(-90 498 523)">D</text>
<text x="505" y="524" transform="rotate(-90 505 524)">G</text>
<text x="512" y="525" transform="rotate(-90 512 525)">GN</text>
<text x="554" y="523" transform="rotate(-90 554 523)">D</text>
<text x="561" y="524" transform="rotate(-90 561 524)">G</text>
<text x="567" y="525" transform="rotate(-90 567 525)">GN</text>
<text x="609" y="523" transform="rotate(-90 609 523)">D</text>
<text x="616" y="524" transform="rotate(-90 616 524)">G</text>
<text x="623" y="525" transform="rotate(-90 623 525)">GN</text>
<text x="665" y="523" transform="rotate(-90 665 523)">D</text>
<text x="672" y="524" transform="rotate(-90 672 524)">G</text>
<text x="679" y="525" transform="rotate(-90 679 525)">GN</text>
<text x="168" y="638">D</text>
<text x="178" y="637">RN</text>
<text x="190" y="641">Q</text>
<text x="172" y="644">C</text>
<text x="171" y="648">CN</text>
<text x="168" y="669">D</text>
<text x="178" y="668">RN</text>
<text x="190" y="672">Q</text>
<text x="172" y="675">C</text>
<text x="171" y="680">CN</text>
</g>
<g font-size="4.6">
<text x="823" y="281">24:6</text>
<text x="767" y="309">24:6</text>
<text x="852" y="308">15:6</text>
<text x="828" y="320">24:6</text>
<text x="904" y="353">15:12</text>
<text x="955" y="352">20:8</text>
<text x="1102" y="357">20:8</text>
<text x="1127" y="357">60:24</text>
<text x="754" y="370">15:6</text>
<text x="778" y="375">15:18</text>
<text x="957" y="376">20:16</text>
<text x="1123" y="377">60:24</text>
<text x="901" y="378">15:18</text>
<text x="734" y="387">15:6</text>
<text x="771" y="393">15:12</text>
<text x="770" y="413">15:12</text>
<text x="903" y="410">15:18</text>
<text x="813" y="414">15:6</text>
<text x="954" y="417">20:16</text>
<text x="1123" y="419">60:24</text>
<text x="734" y="434">15:6</text>
<text x="778" y="443">15:18</text>
<text x="903" y="443">15:12</text>
<text x="956" y="444">20:8</text>
<text x="819" y="444">24:6</text>
<text x="1099" y="447">20:8</text>
<text x="1127" y="447">60:24</text>
<text x="734" y="450">15:6</text>
<text x="828" y="487">24:6</text>
<text x="852" y="499">15:6</text>
<text x="823" y="526">24:6</text>
<text x="240" y="551">30:12</text>
<text x="199" y="567">30:24</text>
<text x="289" y="572">20:8</text>
<text x="199" y="588">10:8</text>
<text x="287" y="619">10:12</text>
<text x="360" y="625" transform="rotate(-90 360 625)">10:4</text>
<text x="471" y="628" transform="rotate(-90 471 628)">10:4</text>
<text x="91" y="631">10:4</text>
<text x="115" y="631">10:4</text>
<text x="416" y="632" transform="rotate(-90 416 632)">10:4</text>
<text x="491" y="638">4:4</text>
<text x="57" y="647">10:8</text>
<text x="538" y="646">4:4</text>
<text x="101" y="652">10:4</text>
<text x="287" y="650">4:4</text>
<text x="326" y="663">10:8</text>
<text x="294" y="677">4:4</text>
<text x="549" y="677">4:4</text>
<text x="444" y="679">4:4</text>
<text x="147" y="690">4:4</text>
<text x="232" y="701">4:4</text>
<text x="563" y="709">4:4</text>
<text x="1033" y="714">RJR</text>
<text x="1028" y="724">R. RAIBLE</text>
<text x="1105" y="730">LISA LOGIC</text>
<text x="1027" y="735">R. RAIBLE</text>
<text x="1083" y="736">display chip for FECS</text>
<text x="1026" y="745">pfscmp</text>
<text x="1049" y="745">HORIZ</text>
<text x="1080" y="751">D</text>
</g>
<g font-size="3.9">
<text x="810" y="294">I$700</text>
<text x="812" y="306">I$699</text>
<text x="755" y="321">I$857</text>
<text x="845" y="321">I$702</text>
<text x="735" y="371">I$750</text>
<text x="904" y="370">I$694</text>
<text x="956" y="370">I$703</text>
<text x="1096" y="370">I$911</text>
<text x="1120" y="370">I$910</text>
<text x="287" y="375">daoi2</text>
<text x="288" y="372">P</text>
<text x="342" y="375">daoi2</text>
<text x="344" y="372">P</text>
<text x="398" y="375">daoi2</text>
<text x="400" y="372">P</text>
<text x="454" y="375">daoi2</text>
<text x="455" y="372">P</text>
<text x="287" y="379">G1</text>
<text x="295" y="379">G2</text>
<text x="342" y="379">G1</text>
<text x="351" y="379">G2</text>
<text x="398" y="379">G1</text>
<text x="407" y="379">G2</text>
<text x="454" y="379">G1</text>
<text x="462" y="379">G2</text>
<text x="288" y="386">N1</text>
<text x="295" y="386">N2</text>
<text x="343" y="386">N1</text>
<text x="351" y="386">N2</text>
<text x="399" y="386">N1</text>
<text x="407" y="386">N2</text>
<text x="454" y="386">N1</text>
<text x="462" y="386">N2</text>
<text x="707" y="387">I$751</text>
<text x="765" y="390">I$752</text>
<text x="900" y="395">I$769</text>
<text x="957" y="391">I$767</text>
<text x="1116" y="391">I$770</text>
<text x="737" y="397">I$753</text>
<text x="790" y="401">I$768</text>
<text x="736" y="411">I$756</text>
<text x="765" y="424">I$757</text>
<text x="288" y="428">N1</text>
<text x="295" y="428">N2</text>
<text x="343" y="428">N1</text>
<text x="351" y="428">N2</text>
<text x="399" y="428">N1</text>
<text x="407" y="428">N2</text>
<text x="454" y="428">N1</text>
<text x="462" y="428">N2</text>
<text x="707" y="430">I$754</text>
<text x="900" y="429">I$775</text>
<text x="287" y="435">G1</text>
<text x="295" y="435">G2</text>
<text x="342" y="435">G1</text>
<text x="351" y="435">G2</text>
<text x="398" y="435">G1</text>
<text x="407" y="435">G2</text>
<text x="454" y="435">G1</text>
<text x="462" y="435">G2</text>
<text x="957" y="433">I$774</text>
<text x="1116" y="433">I$772</text>
<text x="287" y="439">daoi2</text>
<text x="288" y="442">P</text>
<text x="342" y="439">daoi2</text>
<text x="344" y="442">P</text>
<text x="398" y="439">daoi2</text>
<text x="400" y="442">P</text>
<text x="454" y="439">daoi2</text>
<text x="455" y="442">P</text>
<text x="718" y="453">I$755</text>
<text x="807" y="457">I$875</text>
<text x="905" y="461">I$709</text>
<text x="957" y="460">I$711</text>
<text x="1092" y="460">I$912</text>
<text x="1120" y="460">I$913</text>
<text x="845" y="482">I$707</text>
<text x="812" y="497">I$705</text>
<text x="810" y="510">I$706</text>
<text x="204" y="548">I$80</text>
<text x="203" y="568">I$651</text>
<text x="235" y="565">I$79</text>
<text x="282" y="586">I$693</text>
<text x="59" y="628">I$1353</text>
<text x="373" y="633" transform="rotate(-90 373 633)">I$1291</text>
<text x="288" y="638">I$1287</text>
<text x="429" y="640" transform="rotate(-90 429 640)">I$1330</text>
<text x="485" y="637" transform="rotate(-90 485 637)">I$1333</text>
<text x="507" y="641">I$1374</text>
<text x="83" y="645">I$1355</text>
<text x="107" y="645">I$1356</text>
<text x="180" y="645">DFFR</text>
<text x="93" y="666">I$1357</text>
<text x="524" y="662">I$1393</text>
<text x="288" y="669">I$1295</text>
<text x="180" y="676">DFFR</text>
<text x="326" y="680">I$1302</text>
<text x="311" y="693">I$1296</text>
<text x="98" y="697">RESET</text>
<text x="540" y="698">I$1323</text>
<text x="138" y="704">I$1360</text>
<text x="434" y="706">I$1325</text>
<text x="1056" y="709">DATE</text>
<text x="239" y="718">I$1313</text>
<text x="555" y="728">I$1319</text>
<text x="1054" y="760">changed rev to R1</text>
</g>
<g font-size="3.1">
<text x="812" y="282">A0</text>
<text x="756" y="310">A0</text>
<text x="812" y="310">A0</text>
<text x="904" y="359">A0</text>
<text x="765" y="377">A0</text>
<text x="901" y="383">A0</text>
<text x="956" y="380">A0</text>
<text x="758" y="394">A0</text>
<text x="758" y="420">A0</text>
<text x="901" y="418">A0</text>
<text x="956" y="422">A0</text>
<text x="765" y="437">A0</text>
<text x="808" y="446">A0</text>
<text x="904" y="454">A0</text>
<text x="812" y="493">A0</text>
<text x="812" y="521">A0</text>
<text x="202" y="559">A0</text>
<text x="202" y="580">A0</text>
<text x="289" y="627">A0</text>
<text x="60" y="639">A0</text>
<text x="495" y="649">A0</text>
<text x="533" y="651">A0</text>
<text x="289" y="658">A0</text>
<text x="327" y="669">A0</text>
<text x="285" y="684">A00</text>
<text x="459" y="683">A00</text>
<text x="560" y="684">A00</text>
<text x="242" y="707">A0</text>
<text x="1028" y="708">DRAWN BY</text>
<text x="565" y="717">A0</text>
<text x="1051" y="715">6/06/91</text>
<text x="1134" y="759">SHEET 1 OF 1</text>
</g>
<g font-size="2.5">
<text x="516" y="366">Y</text>
<text x="571" y="366">Y</text>
<text x="627" y="366">Y</text>
<text x="683" y="366">Y</text>
<text x="508" y="369">IN</text>
<text x="514" y="371">ND</text>
<text x="564" y="369">IN</text>
<text x="570" y="371">ND</text>
<text x="619" y="369">IN</text>
<text x="626" y="371">ND</text>
<text x="675" y="369">IN</text>
<text x="681" y="371">ND</text>
<text x="512" y="372">NS</text>
<text x="567" y="372">NS</text>
<text x="623" y="372">NS</text>
<text x="679" y="372">NS</text>
<text x="512" y="442">Y</text>
<text x="568" y="442">Y</text>
<text x="623" y="442">Y</text>
<text x="679" y="442">Y</text>
<text x="505" y="446">IN</text>
<text x="508" y="449">NS</text>
<text x="511" y="447">ND</text>
<text x="560" y="446">IN</text>
<text x="564" y="449">NS</text>
<text x="566" y="447">ND</text>
<text x="616" y="446">IN</text>
<text x="620" y="449">NS</text>
<text x="622" y="447">ND</text>
<text x="671" y="446">IN</text>
<text x="675" y="449">NS</text>
<text x="678" y="447">ND</text>
</g>
<g font-size="2.3">
<text x="1027" y="719">CKT ENGINEER</text>
<text x="1027" y="730">CKT APPROVAL</text>
<text x="1027" y="741">SHEET</text>
<text x="1051" y="741">PARENT</text>
<text x="1079" y="745">SIZE</text>
<text x="1094" y="744">PART #</text>
<text x="1027" y="751">DRW NO.</text>
<text x="1054" y="751">0000</text>
<text x="1026" y="757">LAST CHANGE:</text>
</g>
<g font-size="2.1">
<text x="511" y="374">DNAND</text>
<text x="567" y="374">DNAND</text>
<text x="622" y="374">DNAND</text>
<text x="678" y="374">DNAND</text>
<text x="508" y="451">DNAND</text>
<text x="563" y="451">DNAND</text>
<text x="619" y="451">DNAND</text>
<text x="675" y="451">DNAND</text>
</g>
<text font-size="1.7" x="1048" y="734">N</text>
</svg>
